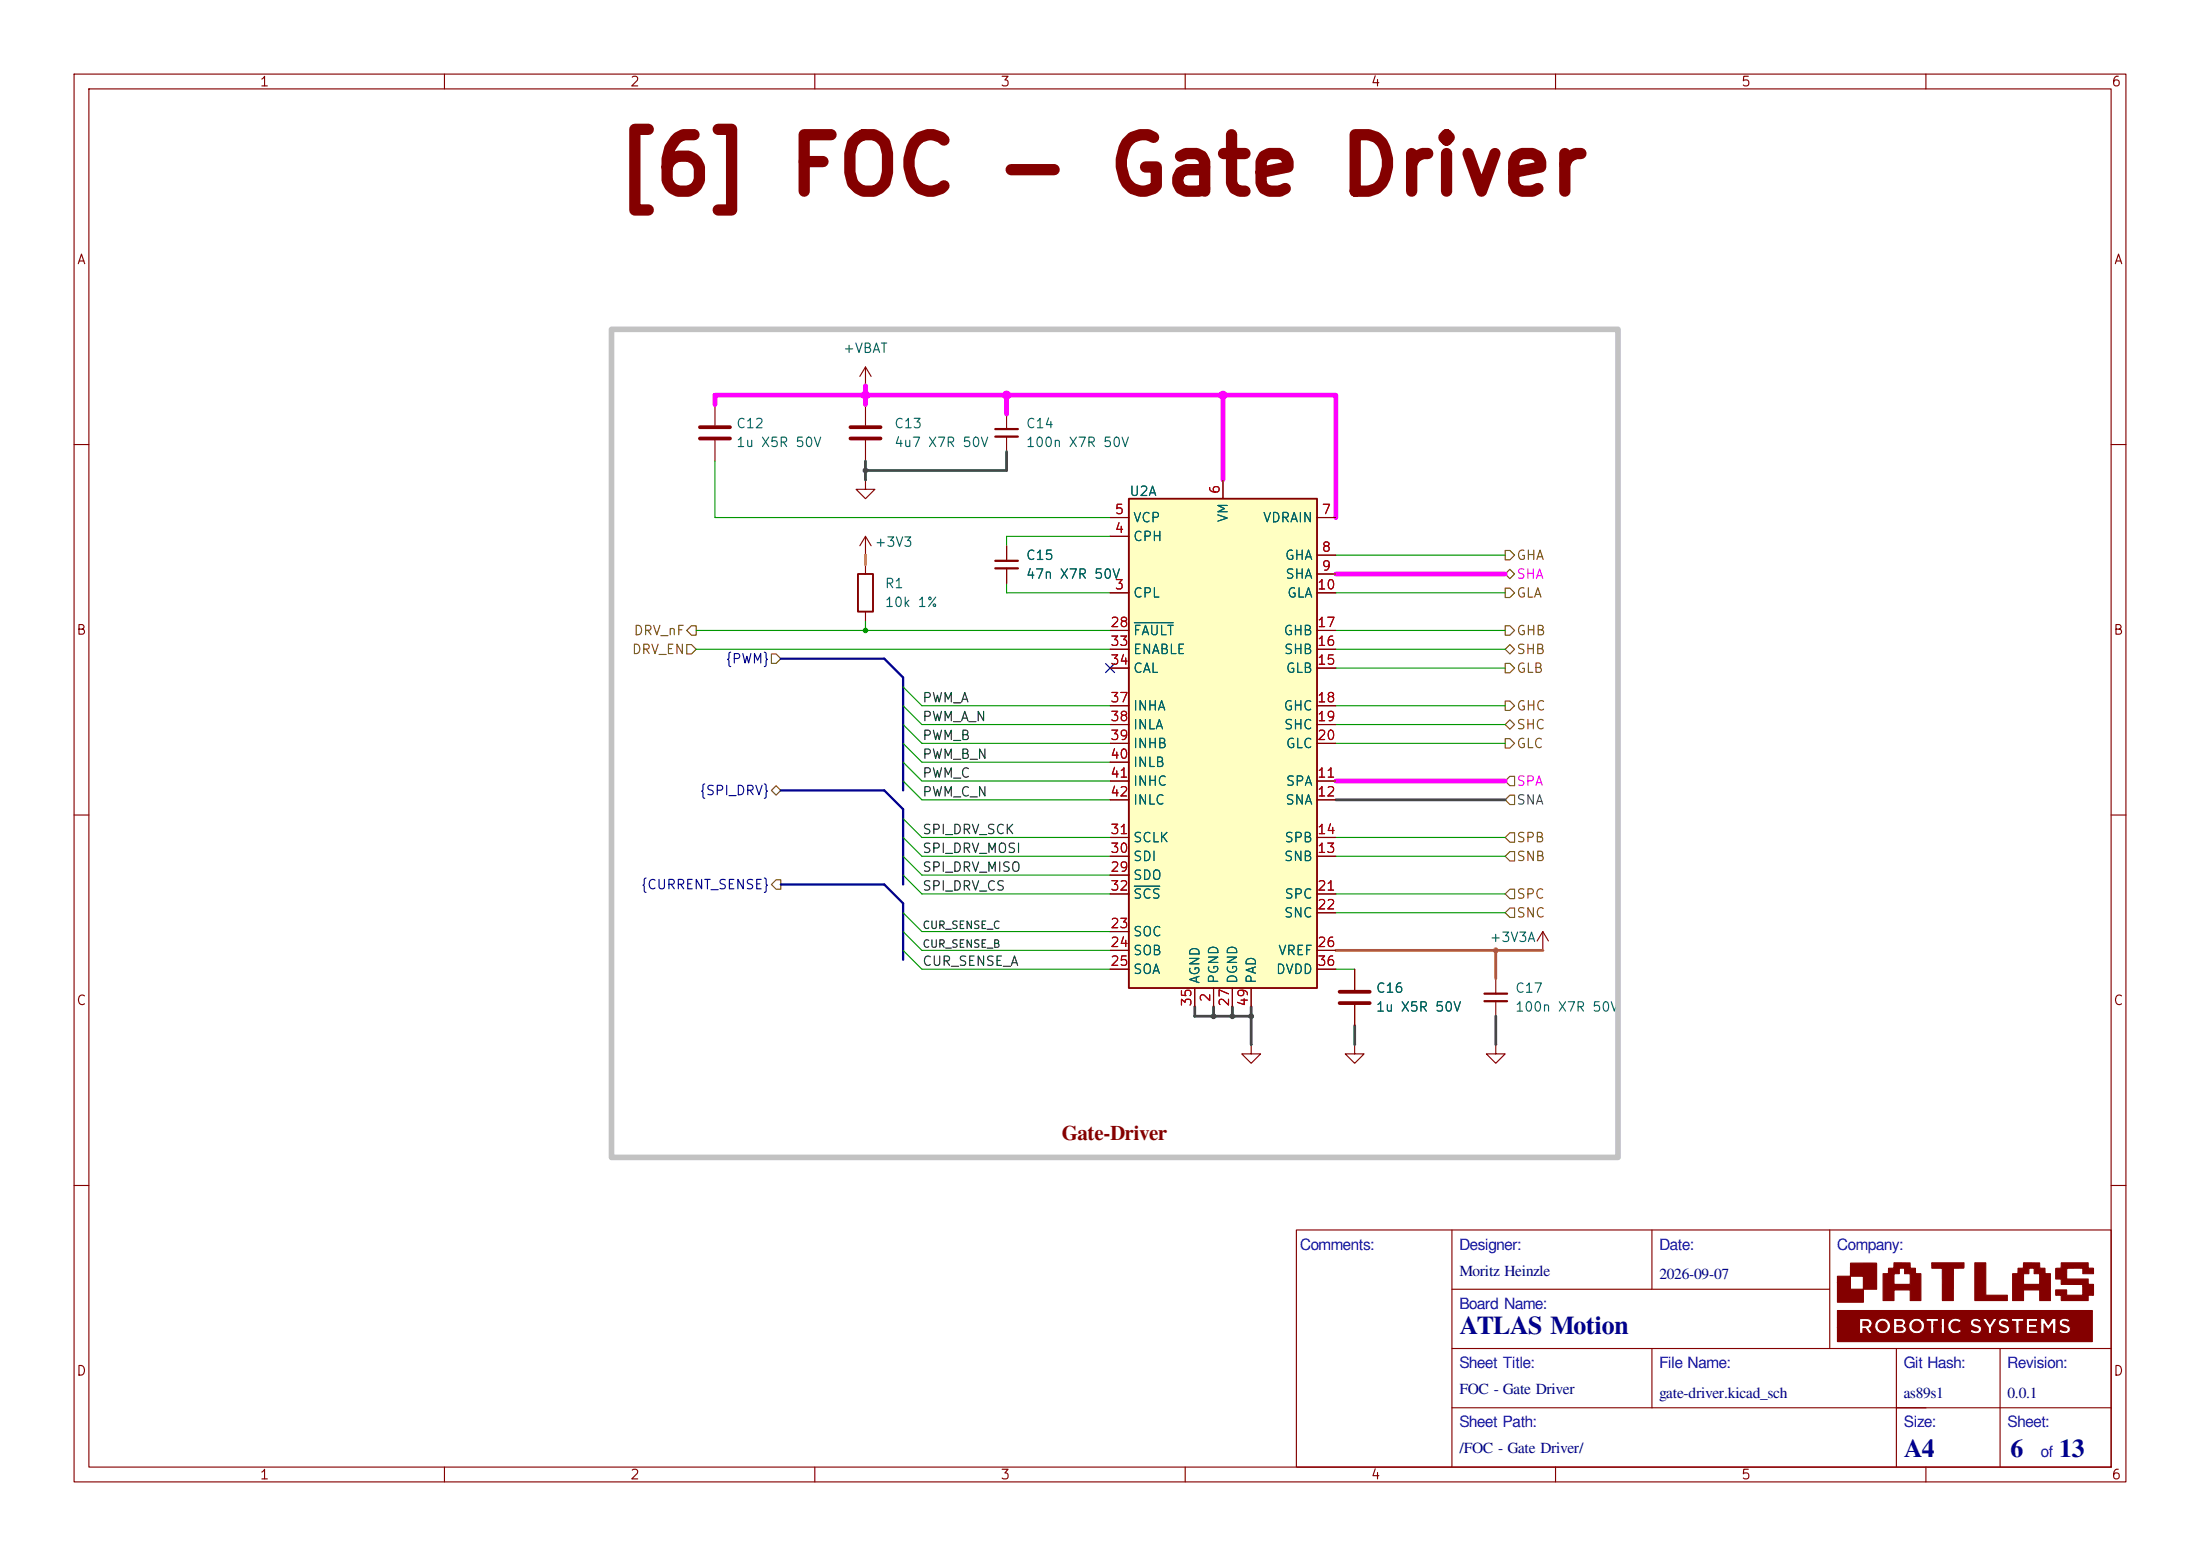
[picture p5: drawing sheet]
<svg xmlns="http://www.w3.org/2000/svg" width="297mm" height="210mm" viewBox="0 0 297 210" stroke-linecap="round" stroke-linejoin="round" font-family="sans-serif">
<g fill="none" stroke="#840000" stroke-width=".15">
<path d="M10 10h277v190h-277zM12 12h273v186h-273zM60 10v2M110 10v2M160 10v2M210 10v2M260 10v2M96.5 54.6v2.8M96.5 59.4v2.8M116.8 52.1h.1M116.8 49.5v2.6M116.8 54.6v2.8"/>
<path d="M116.8 59.4v2.8M116.8 49.5l-.7 1.3M116.8 49.5l.8 1.3M135.9 55.9v2M135.9 58.9v2.1M10 60h2M116.8 64.8v1.2h1.3l-1.3 1.3-1.2-1.3h1.2M116.8 64.8h.1M116.8 74.9h.1M116.8 72.4v2.5M116.8 76.2v1.3M116.8 72.4l-.7 1.3"/>
<path d="M116.8 72.4l.8 1.3M135.9 73.7v2M135.9 76.7v2M285 60h2M116.8 82.6v1.2M10 110h2M285 110h2M182.9 130.8v2.8M182.9 135.6v2.8M201.9 132.1v2M201.9 135.1v2.1M182.9 141v1.2h1.2l-1.2 1.3-1.3-1.3h1.3"/>
<path d="M182.9 141h.1M201.9 141v1.2h1.3l-1.3 1.3-1.2-1.3h1.2M201.9 141h.1M10 160h2M175 166h110v32h-110zM196 174h51M196 166v32M223 166v8M247 166v16M285 160h2M60 198v2M110 198v2"/>
<path d="M160 198v2M196 190h89M196 182h89M210 198v2M223 182v8M256 182v16M260 198v2M270 182v16"/>
</g>
<g fill="#840000" stroke="#840000" stroke-width=".15">
<path d="M248.1 176.9h34.4v4.2h-34.4v-1.9h2.9l.1 .8h.4v-.7h.3l.5 .7h.2h.3l-.5-.7 .4-.4h.4v.2a1.08 1.08 0 0 0 1.1 .9 1.08 1.08 0 0 0 1-1h.4v1h.9a.59 .59 0 0 0 .8-.3 .59 .59 0 0 0-.2-.7v-.1h.6a1.07 1.07 0 0 0 1.4 1.1 1.07 1.07 0 0 0 .3-1.9h.6v.3h.6v1.6h.5v-1h1v1h.4v-1h.4a1.07 1.07 0 0 0 .7 1 1.07 1.07 0 0 0 1.2-.3h1.1l.1 .1a1.04 1.04 0 0 0 1.5-.2 .6 .6 0 0 0-.6-.8l-.4-.2v-.1a.54 .54 0 0 1 .7 0l.3-.3-.4-.2h.6l.3 .6a1.37 1.37 0 0 1 .4 1.4h.5v-.3h.8a1 1 0 0 0 1.6-.2 .68 .68 0 0 0-.8-.8l-.2-.1v-.2l.2-.1 .5 .2 .2-.4h.3v.2l.6 .1v1.6h.5v-1h1v1h1.5v-.4h-1.1v-.4h1v-.2h.5v1h.5v-1.3l.5 .8 .6-.8v1.3h.5v-.3h.3a.95 .95 0 0 0 1.6-.2 .72 .72 0 0 0-.8-.8l-.3-.2a.54 .54 0 0 1 .8 0l.3-.3a.85 .85 0 0 0-1.5 .3 .84 .84 0 0 0 .9 .7l.2 .2a.64 .64 0 0 1-.9 0l-.3 .3h-.3v-1.8h-.5l-.6 .9-.5-.9h-.5v1.1h-.5v-.2h-1v-.4h1.1v-.5h-1.5v1.1h-1v-.6h.6v-.5h-1.7v.2h-.3l-.3-.1a.68 .68 0 0 0-.9 .1 .68 .68 0 0 0 0 .9l.5 .2a.27 .27 0 0 1 .2 0 .27 .27 0 0 1 .1 .3 .92 .92 0 0 1-.8-.1l-.3 .3h-.8v-.5l.7-1.2-.5-.1-.5 .8-.4-.8h-1.3a.64 .64 0 0 0-.9 .5 .64 .64 0 0 0 .7 .8l.4 .2a.39 .39 0 0 1-.3 .2 .39 .39 0 0 1-.4-.1l-.2-.1-.3 .3h-1.1l-.3-.3a.63 .63 0 0 1-.9 0 .63 .63 0 0 1 0-.9 .63 .63 0 0 1 .9 0l.3-.3a1.09 1.09 0 0 0-1.2-.2 1.09 1.09 0 0 0-.7 1h-.4v-1.1h-.4v1.1h-1v-.6h.6v-.5h-1.7v.2h-.6a1.08 1.08 0 0 0-1.7 .8h-.6l.1-.2a.64 .64 0 0 0-.2-.6 .64 .64 0 0 0-.7-.1l-.7-.1v1.1h-.4a1.08 1.08 0 0 0-1-1.1 1.08 1.08 0 0 0-1.1 1h-.4v-.1a.77 .77 0 0 0-1-.9l-.7 .1v1.2h-2.9z"/>
<path d="M248.1 172.3h1.7v-1.8h3.5v3.5h-1.7v1.8h-3.5v-2.7h1.7v.9h1.8v-1.7h-1.8v.8h-1.7z"/>
<path d="M254.2 171.9h1.5v1.4h2.2v-1.4h-.8v-.7h-.7v.7h-1.5l.1-.7h.7v-.8l2.2 .1v.7h.7v.7h.7v3.6h-1.4v-1.4h-2.2v1.4h-1.5z"/>
<path d="M260.8 170.4h4.3v.7l-1.4 .1v4.3h-1.5v-4.3h-1.4z"/>
<path d="M266.6 170.4h1.5v4.4h2.9v.7h-4.4z"/>
<path d="M271.7 171.9h1.5v1.4h2.2v-1.4h-.8v-.7h-.7v.7h-1.5v-.7h.8v-.8l2.2 .1v.7h.7v.7h.7v3.6h-1.4v-1.4h-2.2v1.4h-1.5z"/>
<path d="M277.5 171.2h.8v-.8h3.6v.8h.7v.7h-1.4v-.7h-2.2v1.4h2.9v.7h.7v1.5h-.7v.7h-3.6v-.7h-.8v-.7h1.5v.7h2.2v-1.4l-2.9-.1v-.7h-.8z"/>
<path d="M251.5 178.4h.5a.31 .31 0 0 1 .3 .4 .31 .31 0 0 1-.5 .1l-.3 .1z"/>
<path d="M256.1 179.1h.3a.38 .38 0 0 1 .5 .4l-.2 .1h-.6z"/>
<path d="M256.1 178.4h.6l.1 .1v.1l-.1 .1-.6 .1z"/>
<circle cx="254.2" cy="179" r=".63"/>
<circle cx="258.8" cy="179" r=".63"/>
</g>
<path d="M94.5 57.7h4.1M94.5 59.2h4.1M114.8 57.7h4.1M114.8 59.2h4.1M180.8 133.9h4.1M180.8 135.4h4.1" fill="none" stroke="#840000" stroke-width=".51"/>
<path d="M134.4 57.9h3M134.4 58.9h3M134.4 75.7h3M134.4 76.7h3M200.4 134.1h3.1M200.4 135.1h3.1" fill="none" stroke="#840000" stroke-width=".3"/>
<path d="M115.8 77.5h2.1v5.1h-2.1z" fill="none" stroke="#840000" stroke-width=".25"/>
<path d="M152.4 67.3h25.4v66.1h-25.4z" fill="#ffffc2"/>
<path d="M152.4 67.3h25.4v66.1h-25.4z" fill="none" stroke="#840000" stroke-width=".25"/>
<g fill="none" stroke="#840000" stroke-width=".15">
<path d="M135.9 73.7v2M135.9 76.7v2M149.9 72.4h2.5M149.9 69.9h2.5M165.1 64.8v2.5M177.8 69.9h2.5M177.8 74.9h2.5M177.8 77.5h2.5M149.9 80h2.5M149.9 90.2h2.5M149.9 87.6h2.5M149.9 85.1h2.5"/>
<path d="M149.9 95.3h2.5M149.9 97.8h2.5M177.8 80h2.5M177.8 90.2h2.5M177.8 87.6h2.5M177.8 85.1h2.5M177.8 95.3h2.5M177.8 97.8h2.5M149.9 105.4h2.5M149.9 108h2.5M149.9 115.6h2.5M149.9 113h2.5"/>
<path d="M149.9 100.3h2.5M149.9 118.1h2.5M149.9 102.9h2.5M177.8 105.4h2.5M177.8 108h2.5M177.8 115.6h2.5M177.8 113h2.5M177.8 100.3h2.5M149.9 120.7h2.5M149.9 125.7h2.5M149.9 128.3h2.5M149.9 130.8h2.5"/>
<path d="M161.3 133.4v2.5M163.8 133.4v2.5M166.4 133.4v2.5M168.9 133.4v2.5M177.8 120.7h2.5M177.8 123.2h2.5M177.8 128.3h2.5M177.8 130.8h2.5M182.9 130.8v2.8M182.9 135.6v2.8M208.3 128.3h.1M208.3 125.7l-.8 1.3"/>
<path d="M208.3 125.7l.7 1.3M208.3 125.7v2.6M168.9 141v1.2h1.3l-1.3 1.3-1.3-1.3h1.3M168.9 141h.1"/>
</g>
<path d="M153.1 84h5.3M153.1 119.6h3.5" fill="none" stroke="#006464" stroke-width=".15"/>
<g fill="none" stroke="#725600" stroke-width=".15">
<path d="M203.2 74.3h.6l.7 .6-.7 .7h-.6zM203.2 77.5l.6-.7 .7 .7-.7 .6zM203.2 79.4h.6l.7 .6-.7 .6h-.6zM92.7 87h.6l.7 .6-.7 .7h-.6zM93.3 84.5h.7v1.2h-.7l-.6-.6zM104.1 88.3h.7l.6 .6-.6 .6h-.7zM203.2 84.5h.6l.7 .6-.7 .6h-.6zM203.2 99.7h.6l.7 .6-.7 .7h-.6zM203.2 94.6h.6l.7 .7-.7 .6h-.6zM203.2 87.6l.6-.6 .7 .6-.7 .7zM203.2 89.5h.6l.7 .7-.7 .6h-.6zM203.8 97.2l.7 .6-.7 .6-.6-.6z"/>
<path d="M104.1 106.7l.7-.7 .6 .7-.6 .6zM104.8 118.7h.6v1.3h-.6l-.7-.6zM203.8 107.3h.7v1.3h-.7l-.6-.6zM203.8 104.8h.7v1.2h-.7l-.6-.6zM203.8 112.4h.7v1.3h-.7l-.6-.7zM203.8 114.9h.7v1.3h-.7l-.6-.6zM203.8 122.6h.7v1.2h-.7l-.6-.6zM203.8 120h.7v1.3h-.7l-.6-.6z"/>
</g>
<path d="M105.4 88.9h14l2.5 2.5v15.3M105.4 119.4h14l2.5 2.5v7.6M105.4 106.7h14l2.5 2.5v10.2" fill="none" stroke="#000084" stroke-width=".3"/>
<path d="M116.8 62.2v2.6M135.9 61v2.5h-19.1M180.3 108h22.9M161.3 135.9v1.3h7.6M163.8 135.9v1.3M166.4 135.9v1.3M168.9 135.9v5.1M182.9 138.4v2.6M201.9 137.2v3.8" fill="none" stroke="#484848" stroke-width=".38"/>
<path d="M96.5 54.6v-1.3h83.8v16.6M116.8 52.1v2.5M135.9 53.3v2.6M165.1 53.3v11.5M180.3 77.5h22.9M180.3 105.4h22.9" fill="none" stroke="#f0f" stroke-width=".63"/>
<g fill="none" stroke="#009600" stroke-width=".15">
<path d="M96.5 62.2v7.7h53.4M135.9 78.7v1.3h14M149.9 72.4h-14v1.3M180.3 74.9h22.9M94 85.1h55.9M94 87.6h55.9M116.8 83.8v1.3M121.9 92.7l2.6 2.6h25.4M121.9 95.3l2.6 2.5h25.4M121.9 97.8l2.6 2.5h25.4M180.3 95.3h22.9M180.3 85.1h22.9"/>
<path d="M180.3 87.6h22.9M180.3 97.8h22.9M180.3 80h22.9M180.3 90.2h22.9M121.9 110.5l2.6 2.5h25.4M121.9 113l2.6 2.6h25.4M121.9 102.9l2.6 2.5h25.4M121.9 100.3l2.6 2.6h25.4M121.9 118.1l2.6 2.6h25.4M121.9 115.6l2.6 2.5h25.4M121.9 105.4l2.6 2.6h25.4M180.3 113h22.9"/>
<path d="M180.3 115.6h22.9M180.3 100.3h22.9M121.9 125.7l2.6 2.6h25.4M121.9 128.3l2.6 2.5h25.4M121.9 123.2l2.6 2.5h25.4M180.3 130.8h2.6M180.3 123.2h22.9M180.3 120.7h22.9"/>
</g>
<path d="M180.3 128.3h28M201.9 128.3v3.8" fill="none" stroke="#dd8500" stroke-width=".38"/>
<path d="M116.8 74.9v1.3" fill="none" stroke="#f90" stroke-width=".38"/>
<path d="M149.3 89.6l1.2 1.2M150.5 89.6l-1.2 1.2" fill="none" stroke="#000084" stroke-width=".15"/>
<path d="M82.5 44.5h135.9v111.7h-135.9z" fill="none" stroke="#c2c2c2" stroke-width=".76"/>
<g fill="#f0f" stroke="#f0f" stroke-width=".14">
<circle cx="135.9" cy="53.3" r=".54"/>
<circle cx="116.8" cy="53.3" r=".54"/>
<circle cx="165.1" cy="53.3" r=".54"/>
</g>
<g fill="#484848" stroke="#484848" stroke-width=".14">
<circle cx="168.9" cy="137.2" r=".32"/>
<circle cx="166.4" cy="137.2" r=".32"/>
<circle cx="163.8" cy="137.2" r=".32"/>
<circle cx="116.8" cy="63.5" r=".32"/>
</g>
<circle cx="201.9" cy="128.3" r=".32" fill="#dd8500" stroke="#dd8500" stroke-width=".14"/>
<circle cx="116.8" cy="85.1" r=".3" fill="#009600" stroke="#009600" stroke-width=".14"/>
<text font-size="7.6" fill="#840000" x="82.8" y="28.1">[6] FOC - Gate Driver</text>
<g font-size="3.5" fill="#00007f">
<text x="197" y="180.1">ATLAS Motion</text>
<text x="257" y="196.6">A4</text>
<text x="271.4" y="196.6">6</text>
<text x="278" y="196.6">13</text>
</g>
<text font-size="2.8" fill="#840000" x="143.3" y="153.9">Gate-Driver</text>
<g font-size="2.1" fill="#00f">
<text x="175.5" y="168.7">Comments:</text>
<text x="197" y="168.7">Designer:</text>
<text x="224" y="168.7">Date:</text>
<text x="248" y="168.7">Company:</text>
<text x="197" y="176.7">Board Name:</text>
<text x="197" y="184.7">Sheet Title:</text>
<text x="224" y="184.7">File Name:</text>
<text x="257" y="184.7">Git Hash:</text>
<text x="271" y="184.7">Revision:</text>
<text x="197" y="192.7">Sheet Path:</text>
<text x="257" y="192.7">Size:</text>
<text x="271" y="192.7">Sheet:</text>
<text x="275.5" y="196.7">of</text>
</g>
<g font-size="2.1" fill="#00007f">
<text x="197" y="172.2">Moritz Heinzle</text>
<text x="224" y="172.7">2026-09-07</text>
<text x="197" y="188.2">FOC - Gate Driver</text>
<text x="224" y="188.7">gate-driver.kicad_sch</text>
<text x="257" y="188.7">as89s1</text>
<text x="271" y="188.7">0.0.1</text>
<text x="197" y="196.2">/FOC - Gate Driver/</text>
</g>
<g font-size="1.3" fill="#840000">
<text x="35" y="12">1</text>
<text x="85" y="12">2</text>
<text x="135" y="12">3</text>
<text x="185" y="12">4</text>
<text x="235" y="12">5</text>
<text x="285" y="12">6</text>
<text x="10.3" y="36">A</text>
<text x="285.3" y="36">A</text>
<text x="10.2" y="86">B</text>
<text x="285.2" y="86">B</text>
<text x="10.2" y="136">C</text>
<text x="285.2" y="136">C</text>
<text x="10.2" y="186">D</text>
<text x="285.2" y="186">D</text>
<text x="35" y="200">1</text>
<text x="85" y="200">2</text>
<text x="135" y="200">3</text>
<text x="185" y="200">4</text>
<text x="235" y="200">5</text>
<text x="285" y="200">6</text>
</g>
<g font-size="1.3" fill="#006464">
<text x="113.7" y="48">+VBAT</text>
<text x="99.3" y="58.1">C12</text>
<text x="120.6" y="58.1">C13</text>
<text x="138.4" y="58.1">C14</text>
<text x="99.3" y="60.7">1u X5R 50V</text>
<text x="120.6" y="60.7">4u7 X7R 50V</text>
<text x="138.4" y="60.7">100n X7R 50V</text>
<text x="152.4" y="67.3">U2A</text>
<text x="152.9" y="70.8">VCP</text>
<text x="166.1" y="70.6" transform="rotate(-90 166.1 70.6)">VM</text>
<text x="170.4" y="70.8">VDRAIN</text>
<text x="118" y="74.1">+3V3</text>
<text x="138.4" y="75.9">C15</text>
<text x="152.9" y="73.4">CPH</text>
<text x="173.4" y="75.9">GHA</text>
<text x="119.4" y="79.7">R1</text>
<text x="119.4" y="82.2">10k 1%</text>
<text x="138.4" y="78.4">47n X7R 50V</text>
<text x="152.9" y="81">CPL</text>
<text x="173.4" y="78.4">SHA</text>
<text x="173.7" y="81">GLA</text>
<text x="152.9" y="86.1">FAULT</text>
<text x="152.9" y="88.6">ENABLE</text>
<text x="173.2" y="86.1">GHB</text>
<text x="173.3" y="88.6">SHB</text>
<text x="152.9" y="91.1">CAL</text>
<text x="173.5" y="91.1">GLB</text>
<text x="152.9" y="96.2">INHA</text>
<text x="152.9" y="98.8">INLA</text>
<text x="152.9" y="101.3">INHB</text>
<text x="173.2" y="96.2">GHC</text>
<text x="173.3" y="98.8">SHC</text>
<text x="173.5" y="101.3">GLC</text>
<text x="152.9" y="103.8">INLB</text>
<text x="152.9" y="106.4">INHC</text>
<text x="173.5" y="106.4">SPA</text>
<text x="152.9" y="114">SCLK</text>
<text x="152.9" y="108.9">INLC</text>
<text x="173.3" y="114">SPB</text>
<text x="173.4" y="108.9">SNA</text>
<text x="152.9" y="119.1">SDO</text>
<text x="152.9" y="116.5">SDI</text>
<text x="173.3" y="116.5">SNB</text>
<text x="152.9" y="121.6">SCS</text>
<text x="173.3" y="124.2">SNC</text>
<text x="173.3" y="121.6">SPC</text>
<text x="152.9" y="126.7">SOC</text>
<text x="152.9" y="129.2">SOB</text>
<text x="152.9" y="131.8">SOA</text>
<text x="172.2" y="131.8">DVDD</text>
<text x="172.5" y="129.2">VREF</text>
<text x="201" y="127.5">+3V3A</text>
<text x="162.3" y="132.9" transform="rotate(-90 162.3 132.9)">AGND</text>
<text x="164.8" y="132.9" transform="rotate(-90 164.8 132.9)">PGND</text>
<text x="167.3" y="132.9" transform="rotate(-90 167.3 132.9)">DGND</text>
<text x="169.9" y="132.9" transform="rotate(-90 169.9 132.9)">PAD</text>
<text x="185.7" y="134.3">C16</text>
<text x="185.7" y="136.9">1u X5R 50V</text>
<text x="204.5" y="134.3">C17</text>
<text x="204.5" y="136.9">100n X7R 50V</text>
</g>
<g font-size="1.3" fill="#a90000">
<text x="150.4" y="69.7">5</text>
<text x="165" y="66.8" transform="rotate(-90 165 66.8)">6</text>
<text x="178.3" y="69.7">7</text>
<text x="150.4" y="72.3">4</text>
<text x="178.3" y="74.8">8</text>
<text x="178.3" y="77.3">9</text>
<text x="150.4" y="79.9">3</text>
<text x="177.7" y="79.9">10</text>
<text x="149.8" y="85">28</text>
<text x="149.8" y="87.5">33</text>
<text x="177.7" y="87.5">16</text>
<text x="177.7" y="85">17</text>
<text x="149.8" y="90">34</text>
<text x="149.8" y="95.1">37</text>
<text x="177.7" y="90">15</text>
<text x="177.7" y="95.1">18</text>
<text x="149.8" y="97.7">38</text>
<text x="149.8" y="100.2">39</text>
<text x="177.7" y="97.7">19</text>
<text x="177.7" y="100.2">20</text>
<text x="149.8" y="102.7">40</text>
<text x="149.8" y="105.3">41</text>
<text x="149.8" y="107.8">42</text>
<text x="177.7" y="105.3">11</text>
<text x="177.7" y="107.8">12</text>
<text x="149.8" y="112.9">31</text>
<text x="177.7" y="112.9">14</text>
<text x="149.8" y="118">29</text>
<text x="149.8" y="115.4">30</text>
<text x="177.7" y="115.4">13</text>
<text x="149.8" y="125.6">23</text>
<text x="149.8" y="120.5">32</text>
<text x="177.7" y="120.5">21</text>
<text x="177.7" y="123.1">22</text>
<text x="149.8" y="128.1">24</text>
<text x="149.8" y="130.7">25</text>
<text x="177.7" y="128.1">26</text>
<text x="177.7" y="130.7">36</text>
<text x="161.2" y="136" transform="rotate(-90 161.2 136)">35</text>
<text x="163.7" y="135.4" transform="rotate(-90 163.7 135.4)">2</text>
<text x="166.2" y="136" transform="rotate(-90 166.2 136)">27</text>
<text x="168.8" y="136" transform="rotate(-90 168.8 136)">49</text>
</g>
<g font-size="1.3" fill="#725600">
<text x="204.6" y="75.9">GHA</text>
<text x="204.6" y="81">GLA</text>
<text x="85.2" y="88.6">DRV_EN</text>
<text x="85.5" y="86.1">DRV_nF</text>
<text x="204.6" y="86.1">GHB</text>
<text x="204.6" y="88.6">SHB</text>
<text x="204.6" y="91.1">GLB</text>
<text x="204.6" y="101.3">GLC</text>
<text x="204.6" y="98.8">SHC</text>
<text x="204.6" y="96.2">GHC</text>
<text x="204.6" y="114">SPB</text>
<text x="204.6" y="116.5">SNB</text>
<text x="204.6" y="124.2">SNC</text>
<text x="204.6" y="121.6">SPC</text>
</g>
<g font-size="1.3" fill="#f0f">
<text x="204.6" y="78.4">SHA</text>
<text x="204.6" y="106.4">SPA</text>
</g>
<g font-size="1.3" fill="#000084">
<text x="97.9" y="89.9">{PWM}</text>
<text x="94.3" y="107.6">{SPI_DRV}</text>
<text x="86.4" y="120.3">{CURRENT_SENSE}</text>
</g>
<g font-size="1.3" fill="#0f0f0f">
<text x="124.4" y="95.1">PWM_A</text>
<text x="124.4" y="100.2">PWM_B</text>
<text x="124.4" y="97.7">PWM_A_N</text>
<text x="124.4" y="102.7">PWM_B_N</text>
<text x="124.4" y="105.3">PWM_C</text>
<text x="124.4" y="107.8">PWM_C_N</text>
<text x="124.4" y="112.9">SPI_DRV_SCK</text>
<text x="124.4" y="115.4">SPI_DRV_MOSI</text>
<text x="124.4" y="118">SPI_DRV_MISO</text>
<text x="124.4" y="120.5">SPI_DRV_CS</text>
<text x="124.4" y="130.7">CUR_SENSE_A</text>
</g>
<text font-size="1.3" fill="#484848" x="204.6" y="108.9">SNA</text>
<g font-size="1" fill="#0f0f0f">
<text x="124.5" y="125.6">CUR_SENSE_C</text>
<text x="124.5" y="128.2">CUR_SENSE_B</text>
</g>
</svg>
